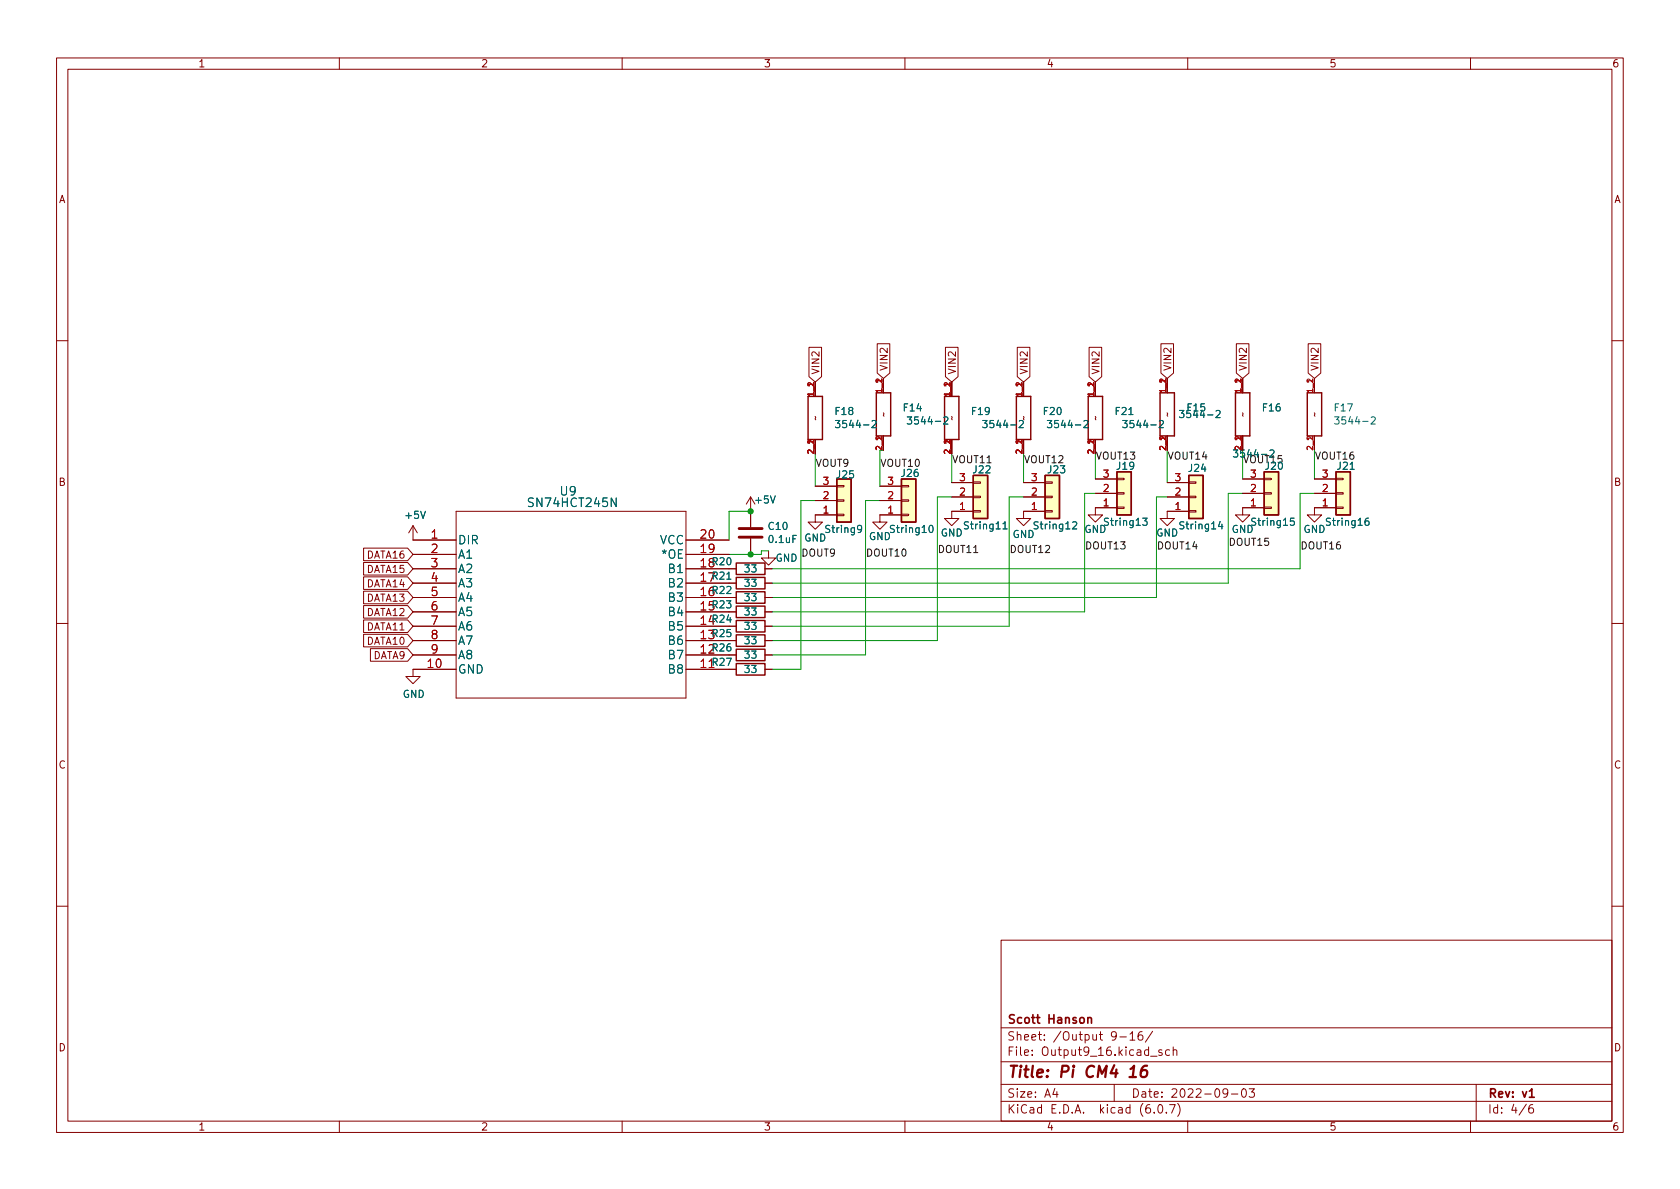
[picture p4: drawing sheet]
<svg xmlns="http://www.w3.org/2000/svg" width="297mm" height="210mm" viewBox="0 0 297 210" stroke-linecap="round" stroke-linejoin="round" font-family="sans-serif">
<g fill="none" stroke="#840000" stroke-width=".18">
<path d="M10 10.2h277v190.1h-277zM12 12.2h273v186.1h-273zM60 10.2v2M110 10.2v2M160 10.2v2M210 10.2v2M260 10.2v2M10 60.2h2M143 61.4h2.3v5.2l-1.2 1-1.1-1zM144.1 67.6v2.5M144.1 77.7v2.6M155.1 60.8h2.2v5.2l-1.1 .9-1.1-.9z"/>
<path d="M156.2 66.9v2.6M156.2 77.1v2.5M167.2 61.4h2.2v5.2l-1.1 1-1.1-1zM168.3 67.6v2.5M168.3 77.7v2.6M179.9 61.4h2.2v5.2l-1.1 1-1.1-1zM181 67.6v2.5M181 77.7v2.6M192.6 61.4h2.2v5.2l-1.1 1-1.1-1zM193.7 67.6v2.5M193.7 77.7v2.6M205.3 60.8h2.2v5.2l-1.1 .9-1.1-.9z"/>
<path d="M206.4 66.9v2.6M206.4 77.1v2.5M218.6 60.8h2.2v5.2l-1.1 .9-1.1-.9zM219.7 66.9v2.6M219.7 77.1v2.5M231.3 60.8h2.2v5.2l-1.1 .9-1.1-.9zM232.4 66.9v2.6M232.4 77.1v2.5M285 60.2h2M64.3 96.9h7.8l.9 1.1-.9 1.1h-7.8zM64.3 99.5h7.8l.9 1.1-.9 1.1h-7.8zM73 93l-.7 1.2"/>
<path d="M73 93v2.5h7.6M73 93l.8 1.2M73 98h7.6M80.6 90.4h40.7v33h-40.7zM121.3 95.5h7.6M121.3 98h7.6M132.7 87.9v5.3M132.7 95.2v2.8M132.7 87.9l-.7 1.2M132.7 87.9l.8 1.2M135.9 97.4v1.3h1.3l-1.3 1.2-1.3-1.2h1.3M144.1 88.5h3.9"/>
<path d="M144.1 86h3.9M148 85.8h1.2v.3h-1.2zM148 88.4h1.2v.2h-1.2zM148 90.9h1.2v.3h-1.2zM148 91.1h-3.9v1.2h1.3l-1.3 1.3-1.2-1.3h1.2M155.6 88.5h3.8M155.6 86h3.8M159.4 85.8h1.3v.3h-1.3zM159.4 88.4h1.3v.2h-1.3zM159.4 90.9h1.3v.3h-1.3zM159.4 91.1h-3.8v1.2h1.2l-1.2 1.3-1.3-1.3h1.3M168.3 87.9h3.8"/>
<path d="M168.3 85.3h3.8M172.1 85.2h1.3v.3h-1.3zM172.1 87.8h1.3v.2h-1.3zM172.1 90.3h1.3v.2h-1.3zM172.1 90.4h-3.8v1.3h1.2l-1.2 1.3-1.3-1.3h1.3M181 87.9h3.8M181 85.3h3.8M184.8 85.2h1.3v.3h-1.3zM184.8 87.8h1.3v.2h-1.3zM184.8 90.3h1.3v.2h-1.3zM184.8 90.4h-3.8v1.3h1.2l-1.2 1.3-1.3-1.3h1.3M193.7 87.2h3.8"/>
<path d="M193.7 84.7h3.8M197.5 84.6h1.3v.2h-1.3zM197.5 87.1h1.3v.3h-1.3zM197.5 89.7h1.3v.2h-1.3zM197.5 89.8h-3.8v1.3h1.2l-1.2 1.2-1.3-1.2h1.3M206.4 87.9h3.8M206.4 85.3h3.8M210.2 85.2h1.3v.3h-1.3zM210.2 87.8h1.3v.2h-1.3zM210.2 90.3h1.3v.2h-1.3zM210.2 90.4h-3.8v1.3h1.2l-1.2 1.3-1.3-1.3h1.3M219.7 87.2h3.8"/>
<path d="M219.7 84.7h3.8M223.5 84.6h1.3v.2h-1.3zM223.5 87.1h1.3v.3h-1.3zM223.5 89.7h1.3v.2h-1.3zM223.5 89.8h-3.8v1.3h1.3l-1.3 1.2-1.3-1.2h1.3M232.4 87.2h3.8M232.4 84.7h3.8M236.2 84.6h1.3v.2h-1.3zM236.2 87.1h1.3v.3h-1.3zM236.2 89.7h1.3v.2h-1.3zM236.2 89.8h-3.8v1.3h1.3l-1.3 1.2-1.3-1.2h1.3M10 110.2h2"/>
<path d="M64.3 112.2h7.8l.9 1.1-.9 1.1h-7.8zM64.3 109.6h7.8l.9 1.1-.9 1.1h-7.8zM64.3 104.5h7.8l.9 1.2-.9 1.1h-7.8zM64.3 107.1h7.8l.9 1.1-.9 1.1h-7.8zM64.3 102h7.8l.9 1.1-.9 1.1h-7.8zM65.5 114.7h6.6l.9 1.1-.9 1.1h-6.6zM73 103.1h7.6M73 115.8h7.6M73 108.2h7.6M73 113.3h7.6M73 110.7h7.6M73 105.7h7.6"/>
<path d="M73 100.6h7.6M80.6 118.4h-7.6v1.2h1.3l-1.3 1.3-1.2-1.3h1.2M121.3 103.1h8.9M121.3 115.8h8.9M121.3 108.2h8.9M121.3 113.3h8.9M121.3 118.4h8.9M121.3 110.7h8.9M121.3 105.7h8.9M121.3 100.6h8.9M135.3 103.1h1.2M135.3 115.8h1.2"/>
<path d="M135.3 108.2h1.2M135.3 113.3h1.2M135.3 118.4h1.2M135.3 110.7h1.2M135.3 105.7h1.2M135.3 100.6h1.2M285 110.2h2M10 160.2h2M177 166.3h108v32h-108zM285 160.2h2M60 198.3v2M110 198.3v2"/>
<path d="M160 198.3v2M177 194.8h108M177 191.8h108M177 187.8h108M177 181.8h108M186.5 192.5l-.4 1h1M186.9 193v1M197 191.8v3M198 183.4h1.1M199.8 182.9l.4-.5v1.5M199.8 183.9h.8M201.9 182.4a.59 .59 0 0 0-.7 .7v.5l.2 .3h.4l.2-.1 .1-.5-.2-.2-.4-.1-.3 .3"/>
<path d="M203.4 186.8h1.2M203.8 182.4l-1.3 1.9M204.1 196.7v.1M204.9 195.4l.2-.1a.81 .81 0 0 1 .6 .7 .81 .81 0 0 1-.3 .8h-.2a.81 .81 0 0 1-.6-.6 .81 .81 0 0 1 .3-.8zM205.4 185.7l-.3-.1-.2 .2v.3l.5 .1v.4h-.5M206.2 196.7v.1M206.8 195.3h1l-.7 1.5M206.8 185.7l-.4-.1-.3 .3v.4l.1 .3h.6M207.4 185.8l.2-.2 .4 .1 .1 .9M207.4 185.1v1.5M208.2 195.1a1.72 1.72 0 0 1 0 2.3M210 198.3v2"/>
<path d="M217.1 193.2l-.3 .3h-.3l-.3-.3 .2-.6 .4-.1 .2 .2a.99 .99 0 0 1-.4 1.3h-.2M217.7 193.5h1.2M219.7 192.6l.2-.1a.81 .81 0 0 1 .5 .7 .81 .81 0 0 1-.3 .8h-.1a.81 .81 0 0 1-.6-.6 .81 .81 0 0 1 .3-.8zM220.9 192.5h.9l-.5 .6 .4 .1v.7l-.2 .1h-.4l-.2-.1M260 198.3v2M261 191.8v6.5M269.9 195.3l-1.3 1.9M271 195.3a.6 .6 0 0 0-.7 .7v.5l.1 .3h.5l.2-.1 .1-.5-.2-.2-.4-.1-.3 .3"/>
</g>
<path d="M192.3 179.9v1M192.3 180.1l.3-.2 .3 .1 .1 .9M270.4 193l.4-.5v1.5M270.4 194h.9" fill="none" stroke="#840000" stroke-width=".3"/>
<path d="M199.7 190.5h1.1M199.9 189l.6-.5-.2 2M202.8 188.5a.91 .91 0 0 0-1 .8l-.1 .8 .1 .3a.66 .66 0 0 0 1-.3l.1-.5-.2-.3a.66 .66 0 0 0-1 .3" fill="none" stroke="#840000" stroke-width=".4"/>
<g fill="#ffffc2" stroke="#ffffc2" stroke-width=".18">
<path d="M210.2 84.1h2.5v7.6h-2.5z"/>
<path d="M159.4 84.7h2.5v7.6h-2.5z"/>
<path d="M148 84.7h2.5v7.6h-2.5z"/>
<path d="M172.1 84.1h2.5v7.6h-2.5z"/>
<path d="M236.2 83.4h2.6v7.7h-2.6z"/>
<path d="M197.5 83.4h2.5v7.7h-2.5z"/>
<path d="M184.8 84.1h2.5v7.6h-2.5z"/>
<path d="M223.5 83.4h2.6v7.7h-2.6z"/>
</g>
<g fill="none" stroke="#840000" stroke-width=".25">
<path d="M142.9 70.1h2.5v7.6h-2.5zM154.9 69.5h2.6v7.6h-2.6zM167 70.1h2.5v7.6h-2.5zM179.7 70.1h2.5v7.6h-2.5zM192.4 70.1h2.5v7.6h-2.5zM205.1 69.5h2.5v7.6h-2.5zM218.4 69.5h2.6v7.6h-2.6zM231.1 69.5h2.6v7.6h-2.6zM130.2 99.6h5.1v2h-5.1zM148 84.7h2.5v7.6h-2.5zM159.4 84.7h2.5v7.6h-2.5zM172.1 84.1h2.5v7.6h-2.5z"/>
<path d="M184.8 84.1h2.5v7.6h-2.5zM197.5 83.4h2.5v7.7h-2.5zM210.2 84.1h2.5v7.6h-2.5zM223.5 83.4h2.6v7.7h-2.6zM236.2 83.4h2.6v7.7h-2.6zM130.2 102.1h5.1v2h-5.1zM130.2 114.8h5.1v2h-5.1zM130.2 107.2h5.1v2h-5.1zM130.2 112.3h5.1v2h-5.1zM130.2 117.3h5.1v2.1h-5.1zM130.2 109.7h5.1v2.1h-5.1zM130.2 104.6h5.1v2.1h-5.1z"/>
</g>
<g fill="none" stroke="#006464" stroke-width=".18">
<path d="M147.7 74.4h.8l-.4 .4 .3 .2v.5l-.1 .1-.6-.1M154.2 74.5l.5-.1 .2 .3-.8 .9h.8M160.4 73.7h.8l-.4 .5 .3 .1v.6l-.1 .1-.6-.1M166.9 73.8l.5-.1 .2 .4-.8 .9h.8M173.7 74.4h.8l-.4 .4 .4 .2v.5l-.2 .1-.6-.1M180.2 74.5l.5-.1 .2 .3-.7 .9h.7M185.2 74.4h.8l-.5 .4 .4 .2v.5l-.2 .1-.5-.1M191.6 74.5l.5-.1 .3 .3-.8 .9h.8M198.5 74.4h.8l-.4 .4 .3 .2v.5l-.1 .1-.6-.1M205 74.5l.5-.1 .2 .3-.8 .9h.8M208.5 72.6h.8l-.4 .5 .4 .1v.5l-.2 .1-.6-.1M215 72.7l.5-.1 .2 .3-.7 .9h.7"/>
<path d="M218.1 79.6h.8l-.5 .4 .4 .2v.5l-.2 .1-.5-.1M224.5 79.7l.5-.1 .3 .3-.8 .9h.8M236 73.7h.8l-.5 .5 .4 .1v.6l-.2 .1-.5-.1M242.4 73.8l.5-.1 .3 .4-.8 .9h.8M152.3 93.4l-.2 .3h-.2l-.3-.3 .1-.4 .4-.1 .2 .1a.84 .84 0 0 1-.3 1.2h-.3M164.4 93l.2-.1a.68 .68 0 0 1 .4 .6 .68 .68 0 0 1-.4 .7 .84 .84 0 0 1-.2-1.2zM177.3 92.6l.4-.3v1.2M177.3 93.5h.8M189.7 92.4l.4-.1 .3 .3-.8 .9h.8M202 91.6h.8l-.4 .5 .4 .1v.6l-.2 .1-.6-.1M215.7 92.2l-.3 .9h.8M216 92.7v.8"/>
<path d="M228.8 91.6h-.6l-.1 .6 .2-.1 .4 .1 .2 .2-.1 .4-.2 .1-.5-.1M241.9 91.6l-.3 .1a.85 .85 0 0 0 0 1.2l.4-.1 .1-.4-.3-.3h-.2l-.3 .3"/>
</g>
<path d="M130.7 95h4M130.7 93.5h4" fill="none" stroke="#840000" stroke-width=".51"/>
<g fill="none" stroke="#009600" stroke-width=".18">
<path d="M155.6 79.6v6.4M206.4 79.6v5.7M219.7 79.6v5.1M232.4 79.6v5.1M132.7 90.4h-3.8v5.1M135.9 97.4h-1.3v.6h-5.7M144.1 88.5h-2.5v29.9h-5.1M144.1 80.3v5.7M155.6 88.5h-2.6v27.3h-16.5M168.3 87.9h-2.6v25.4h-29.2M168.3 80.3v5M181 87.9h-2.6v22.8h-41.9"/>
<path d="M181 80.3v5M193.7 87.2h-1.9v21h-55.3M193.7 80.3v4.4M206.4 87.9h-1.9v17.8h-68M219.7 87.2h-2.5v15.9h-80.7M232.4 87.2h-2.5v13.4h-93.4"/>
</g>
<g fill="#009600" stroke="#009600" stroke-width=".18">
<circle cx="132.7" cy="98" r=".46"/>
<circle cx="132.7" cy="90.4" r=".46"/>
</g>
<text font-size="2.8" fill="#840000" x="178" y="190.6">Title: Pi CM4 16</text>
<g font-size="2.1" fill="#006464">
<text x="93.8" y="89.7">SN74HCT245N</text>
<text x="99.1" y="87.6">U9</text>
<text x="80.9" y="96.2">DIR</text>
<text x="80.9" y="98.8">A1</text>
<text x="80.9" y="101.3">A2</text>
<text x="116.6" y="96.2">VCC</text>
<text x="117.2" y="98.8">*OE</text>
<text x="118.4" y="101.3">B1</text>
<text x="123.9" y="100.3">18</text>
<text x="80.9" y="103.9">A3</text>
<text x="80.9" y="106.4">A4</text>
<text x="118.4" y="106.4">B3</text>
<text x="118.4" y="103.9">B2</text>
<text x="123.9" y="107.9">15</text>
<text x="123.9" y="105.4">16</text>
<text x="123.9" y="102.9">17</text>
<text x="80.9" y="108.9">A5</text>
<text x="80.9" y="111.5">A6</text>
<text x="118.4" y="111.5">B5</text>
<text x="118.4" y="108.9">B4</text>
<text x="123.9" y="113">13</text>
<text x="123.9" y="110.5">14</text>
<text x="80.9" y="119.1">GND</text>
<text x="80.9" y="114">A7</text>
<text x="80.9" y="116.6">A8</text>
<text x="118.4" y="119.1">B8</text>
<text x="118.4" y="116.6">B7</text>
<text x="118.4" y="114">B6</text>
<text x="123.9" y="115.6">12</text>
</g>
<g font-size="2.1" fill="#a90000">
<text x="76.3" y="95.2">1</text>
<text x="123.9" y="95.2">20</text>
<text x="76.3" y="97.8">2</text>
<text x="76.3" y="100.3">3</text>
<text x="123.9" y="97.8">19</text>
<text x="76.3" y="102.9">4</text>
<text x="76.3" y="105.4">5</text>
<text x="76.3" y="107.9">6</text>
<text x="76.3" y="110.5">7</text>
<text x="76.3" y="113">8</text>
<text x="75.7" y="118.1">10</text>
<text x="76.3" y="115.6">9</text>
<text x="123.9" y="118.1">11</text>
</g>
<g font-size="2.1" fill="#840000">
<text x="178" y="184">Sheet: /Output 9-16/</text>
<text x="178" y="181">Scott Hanson</text>
<text x="178" y="186.7">File: Output9_16.kicad_sch</text>
<text x="178" y="196.9">KiCad E.D.A. kicad (6.0.7)</text>
<text x="178" y="194.1">Size: A4</text>
<text x="200" y="194.1">Date: 2022-09-03</text>
<text x="263" y="194.1">Rev: v1</text>
<text x="263" y="196.9">Id: 4/6</text>
</g>
<g font-size="1.8" fill="#840000">
<text x="35" y="11.9">1</text>
<text x="85" y="11.9">2</text>
<text x="135" y="11.9">3</text>
<text x="185" y="11.9">4</text>
<text x="235" y="11.9">5</text>
<text x="285" y="11.9">6</text>
<text x="10.3" y="35.9">A</text>
<text x="285.3" y="35.9">A</text>
<text x="156.9" y="65.7" transform="rotate(-90 156.9 65.7)">VIN2</text>
<text x="207.1" y="65.7" transform="rotate(-90 207.1 65.7)">VIN2</text>
<text x="220.4" y="65.7" transform="rotate(-90 220.4 65.7)">VIN2</text>
<text x="233.1" y="65.7" transform="rotate(-90 233.1 65.7)">VIN2</text>
<text x="144.9" y="66.3" transform="rotate(-90 144.9 66.3)">VIN2</text>
<text x="169" y="66.3" transform="rotate(-90 169 66.3)">VIN2</text>
<text x="181.7" y="66.3" transform="rotate(-90 181.7 66.3)">VIN2</text>
<text x="194.4" y="66.3" transform="rotate(-90 194.4 66.3)">VIN2</text>
<text x="144.8" y="73.9" transform="rotate(-90 144.8 73.9)">~</text>
<text x="156.8" y="73.3" transform="rotate(-90 156.8 73.3)">~</text>
<text x="168.9" y="73.9" transform="rotate(-90 168.9 73.9)">~</text>
<text x="181.6" y="73.9" transform="rotate(-90 181.6 73.9)">~</text>
<text x="194.3" y="73.9" transform="rotate(-90 194.3 73.9)">~</text>
<text x="207" y="73.3" transform="rotate(-90 207 73.3)">~</text>
<text x="220.3" y="73.3" transform="rotate(-90 220.3 73.3)">~</text>
<text x="233" y="73.3" transform="rotate(-90 233 73.3)">~</text>
<text x="10.3" y="85.9">B</text>
<text x="285.3" y="85.9">B</text>
<text x="64.9" y="98.8">DATA16</text>
<text x="64.9" y="101.3">DATA15</text>
<text x="64.9" y="106.4">DATA13</text>
<text x="64.9" y="103.8">DATA14</text>
<text x="64.9" y="111.5">DATA11</text>
<text x="64.9" y="108.9">DATA12</text>
<text x="64.9" y="114">DATA10</text>
<text x="65.9" y="116.5">DATA9</text>
<text x="10.3" y="135.9">C</text>
<text x="285.3" y="135.9">C</text>
<text x="10.3" y="185.9">D</text>
<text x="285.3" y="185.9">D</text>
<text x="35" y="199.9">1</text>
<text x="85" y="199.9">2</text>
<text x="135" y="199.9">3</text>
<text x="185" y="199.9">4</text>
<text x="235" y="199.9">5</text>
<text x="285" y="199.9">6</text>
</g>
<g font-size="1.8" fill="#006464">
<text x="147.8" y="73.4">F18</text>
<text x="148.6" y="75.7">3544-2</text>
<text x="159.8" y="72.7">F14</text>
<text x="161.3" y="75.1">3544-2</text>
<text x="171.9" y="73.4">F19</text>
<text x="174.6" y="75.7">3544-2</text>
<text x="184.6" y="73.4">F20</text>
<text x="186" y="75.7">3544-2</text>
<text x="197.3" y="73.4">F21</text>
<text x="199.4" y="75.7">3544-2</text>
<text x="209.4" y="73.9">3544-2</text>
<text x="210" y="72.7">F15</text>
<text x="223.3" y="72.7">F16</text>
<text x="236" y="72.7">F17</text>
<text x="236.8" y="75.1">3544-2</text>
<text x="172.1" y="83.7">J22</text>
<text x="185.3" y="83.7">J23</text>
<text x="197.5" y="83.1">J19</text>
<text x="210.2" y="83.4">J24</text>
<text x="218.9" y="80.9">3544-2</text>
<text x="223.8" y="83.1">J20</text>
<text x="236.5" y="83.1">J21</text>
<text x="133.7" y="89">+5V</text>
<text x="148" y="84.6">J25</text>
<text x="159.4" y="84.3">J26</text>
<text x="71.8" y="91.7">+5V</text>
<text x="135.9" y="93.7">C10</text>
<text x="142.2" y="95.8">GND</text>
<text x="146.1" y="94.2">String9</text>
<text x="153.6" y="95.5">GND</text>
<text x="157.7" y="94.2">String10</text>
<text x="166.3" y="94.9">GND</text>
<text x="170.7" y="93.6">String11</text>
<text x="179" y="95.1">GND</text>
<text x="183.1" y="93.6">String12</text>
<text x="191.7" y="94.2">GND</text>
<text x="195.5" y="93">String13</text>
<text x="204.4" y="94.9">GND</text>
<text x="208.8" y="93.6">String14</text>
<text x="217.7" y="94.2">GND</text>
<text x="221.5" y="93">String15</text>
<text x="230.4" y="94.2">GND</text>
<text x="234.8" y="93">String16</text>
<text x="126" y="99.9">R20</text>
<text x="131.7" y="101.2">33</text>
<text x="136" y="96">0.1uF</text>
<text x="137.1" y="99.3">GND</text>
<text x="126" y="102.5">R21</text>
<text x="126" y="107.6">R23</text>
<text x="126" y="105">R22</text>
<text x="131.7" y="103.8">33</text>
<text x="131.7" y="106.3">33</text>
<text x="126" y="112.6">R25</text>
<text x="126" y="110.1">R24</text>
<text x="131.7" y="108.8">33</text>
<text x="131.7" y="113.9">33</text>
<text x="131.7" y="111.4">33</text>
<text x="126" y="115.2">R26</text>
<text x="126" y="117.7">R27</text>
<text x="131.7" y="116.5">33</text>
<text x="131.7" y="119">33</text>
<text x="71.2" y="123.4">GND</text>
</g>
<g font-size="1.8" fill="#0f0f0f">
<text x="144.1" y="82.5">VOUT9</text>
<text x="155.6" y="82.5">VOUT10</text>
<text x="168.3" y="81.9">VOUT11</text>
<text x="181" y="81.9">VOUT12</text>
<text x="193.7" y="81.3">VOUT13</text>
<text x="206.4" y="81.3">VOUT14</text>
<text x="219.7" y="81.9">VOUT15</text>
<text x="232.4" y="81.3">VOUT16</text>
<text x="141.6" y="98.4">DOUT9</text>
<text x="153" y="98.4">DOUT10</text>
<text x="165.7" y="97.8">DOUT11</text>
<text x="178.4" y="97.8">DOUT12</text>
<text x="191.8" y="97.1">DOUT13</text>
<text x="204.5" y="97.1">DOUT14</text>
<text x="217.2" y="96.5">DOUT15</text>
<text x="229.9" y="97.1">DOUT16</text>
</g>
<g font-size="1.8" fill="#a90000">
<text x="145.6" y="88.3">2</text>
<text x="145.6" y="85.7">3</text>
<text x="157" y="88.3">2</text>
<text x="157" y="85.7">3</text>
<text x="169.7" y="87.6">2</text>
<text x="169.7" y="85.1">3</text>
<text x="182.4" y="87.6">2</text>
<text x="182.4" y="85.1">3</text>
<text x="195.1" y="89.5">1</text>
<text x="195.1" y="87">2</text>
<text x="195.1" y="84.4">3</text>
<text x="207.8" y="87.6">2</text>
<text x="207.8" y="85.1">3</text>
<text x="221.1" y="89.5">1</text>
<text x="221.1" y="87">2</text>
<text x="221.1" y="84.4">3</text>
<text x="233.8" y="89.5">1</text>
<text x="233.8" y="87">2</text>
<text x="233.8" y="84.4">3</text>
<text x="145.6" y="90.8">1</text>
<text x="157" y="90.8">1</text>
<text x="169.7" y="90.2">1</text>
<text x="182.4" y="90.2">1</text>
<text x="207.8" y="90.2">1</text>
</g>
<g font-size="1.4" fill="#a90000">
<text x="143.9" y="70" transform="rotate(-90 143.9 70)">1_1</text>
<text x="143.9" y="68.4" transform="rotate(-90 143.9 68.4)">2</text>
<text x="156" y="69.4" transform="rotate(-90 156 69.4)">1_1</text>
<text x="156" y="67.8" transform="rotate(-90 156 67.8)">2</text>
<text x="168" y="70" transform="rotate(-90 168 70)">1_1</text>
<text x="168" y="68.4" transform="rotate(-90 168 68.4)">2</text>
<text x="180.7" y="70" transform="rotate(-90 180.7 70)">1_1</text>
<text x="180.7" y="68.4" transform="rotate(-90 180.7 68.4)">2</text>
<text x="193.4" y="70" transform="rotate(-90 193.4 70)">1_1</text>
<text x="193.4" y="68.4" transform="rotate(-90 193.4 68.4)">2</text>
<text x="206.1" y="69.4" transform="rotate(-90 206.1 69.4)">1_1</text>
<text x="206.1" y="67.8" transform="rotate(-90 206.1 67.8)">2</text>
<text x="219.5" y="69.4" transform="rotate(-90 219.5 69.4)">1_1</text>
<text x="219.5" y="67.8" transform="rotate(-90 219.5 67.8)">2</text>
<text x="232.2" y="69.4" transform="rotate(-90 232.2 69.4)">1_1</text>
<text x="232.2" y="67.8" transform="rotate(-90 232.2 67.8)">2</text>
<text x="156" y="78" transform="rotate(-90 156 78)">2</text>
<text x="206.1" y="78" transform="rotate(-90 206.1 78)">2</text>
<text x="219.5" y="78" transform="rotate(-90 219.5 78)">2</text>
<text x="232.2" y="78" transform="rotate(-90 232.2 78)">2</text>
<text x="143.9" y="80.2" transform="rotate(-90 143.9 80.2)">2_1</text>
<text x="143.9" y="78.6" transform="rotate(-90 143.9 78.6)">2</text>
<text x="156" y="79.5" transform="rotate(-90 156 79.5)">2_1</text>
<text x="168" y="80.2" transform="rotate(-90 168 80.2)">2_1</text>
<text x="168" y="78.6" transform="rotate(-90 168 78.6)">2</text>
<text x="180.7" y="80.2" transform="rotate(-90 180.7 80.2)">2_1</text>
<text x="180.7" y="78.6" transform="rotate(-90 180.7 78.6)">2</text>
<text x="193.4" y="80.2" transform="rotate(-90 193.4 80.2)">2_1</text>
<text x="193.4" y="78.6" transform="rotate(-90 193.4 78.6)">2</text>
<text x="206.1" y="79.5" transform="rotate(-90 206.1 79.5)">2_1</text>
<text x="219.5" y="79.5" transform="rotate(-90 219.5 79.5)">2_1</text>
<text x="232.2" y="79.5" transform="rotate(-90 232.2 79.5)">2_1</text>
</g>
</svg>
